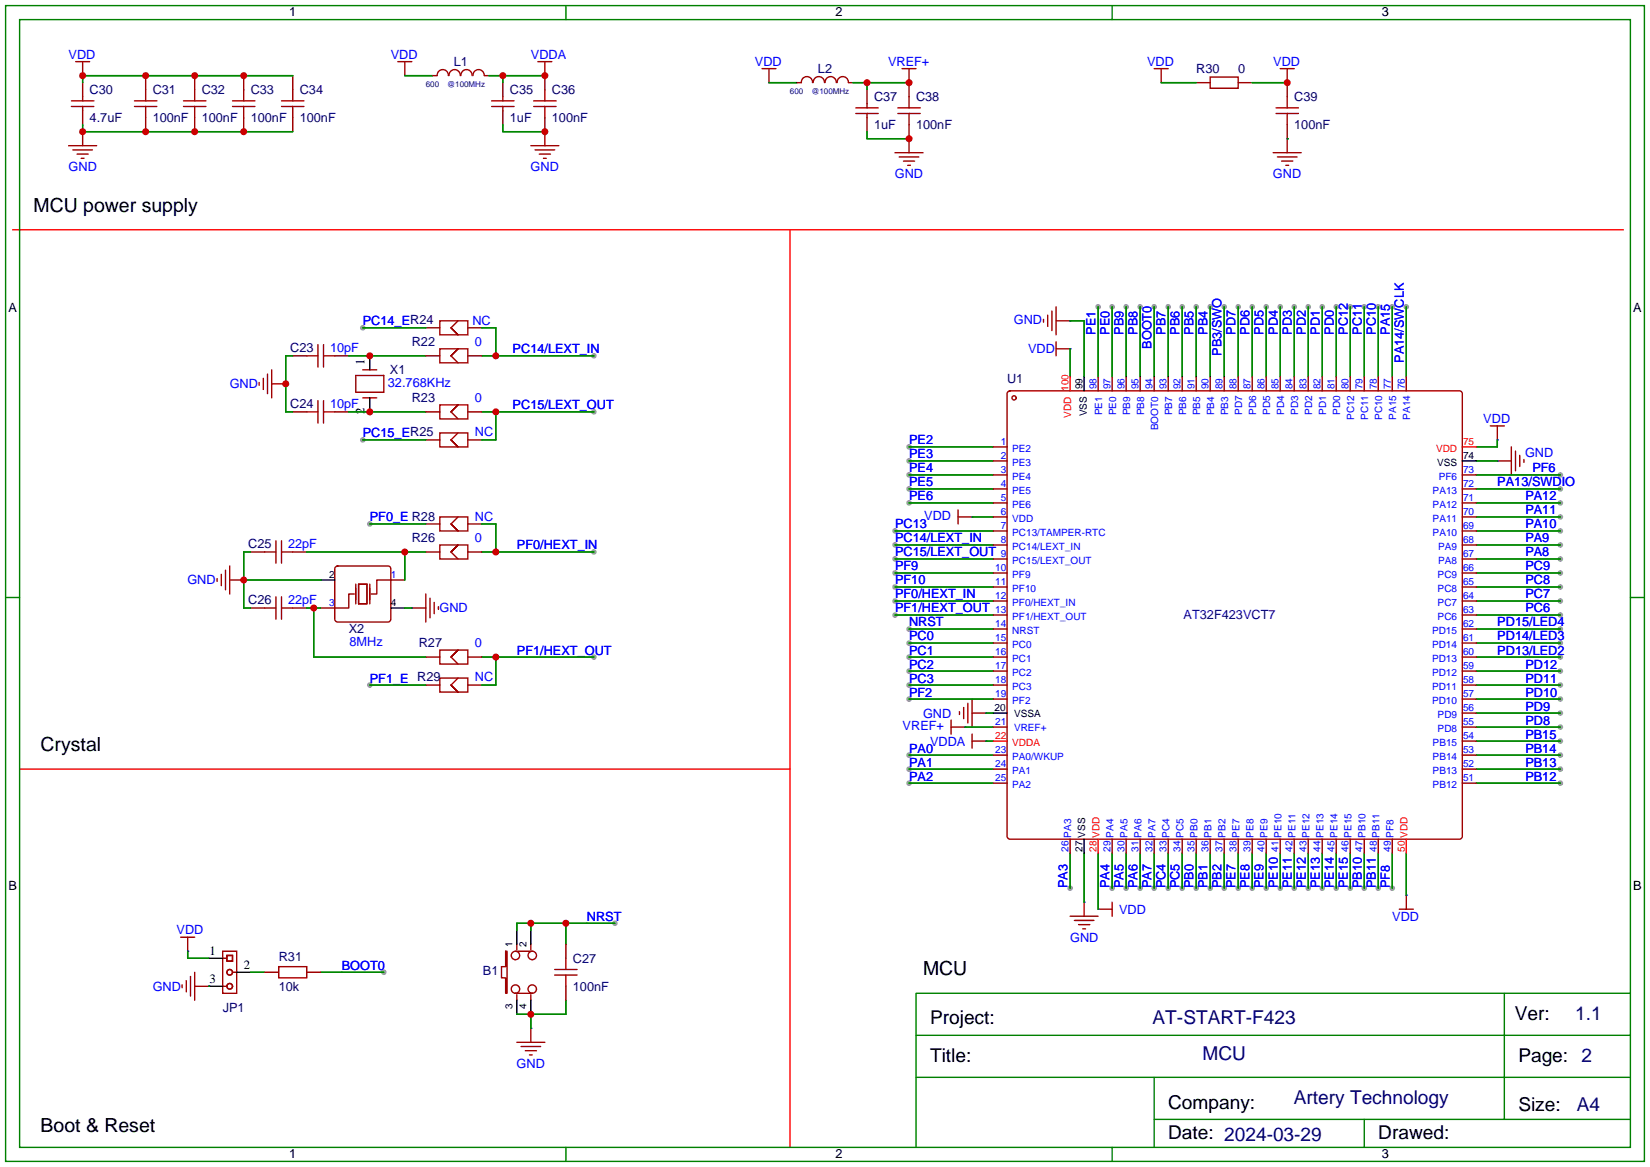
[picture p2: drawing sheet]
<svg xmlns="http://www.w3.org/2000/svg" width="299mm" height="212mm" viewBox="0 0 299 212" stroke-linecap="round" stroke-linejoin="round" font-family="sans-serif">
<g fill="#999">
<circle cx="67.1" cy="124.2" r=".51"/>
<circle cx="67.1" cy="95" r=".51"/>
<circle cx="65.8" cy="79.8" r=".51"/>
<circle cx="65.8" cy="59.4" r=".51"/>
<circle cx="69.6" cy="176.3" r=".51"/>
<circle cx="111.5" cy="167.4" r=".51"/>
<circle cx="107.7" cy="119.1" r=".51"/>
<circle cx="107.7" cy="100.1" r=".51"/>
<circle cx="107.7" cy="74.7" r=".51"/>
<circle cx="107.7" cy="64.5" r=".51"/>
<circle cx="283" cy="106.4" r=".51"/>
<circle cx="283" cy="103.9" r=".51"/>
<circle cx="283" cy="111.5" r=".51"/>
<circle cx="283" cy="109" r=".51"/>
<circle cx="283" cy="119.1" r=".51"/>
<circle cx="283" cy="116.6" r=".51"/>
<circle cx="283" cy="114" r=".51"/>
<circle cx="283" cy="96.3" r=".51"/>
<circle cx="283" cy="88.6" r=".51"/>
<circle cx="283" cy="91.2" r=".51"/>
<circle cx="283" cy="93.7" r=".51"/>
<circle cx="283" cy="98.8" r=".51"/>
<circle cx="283" cy="101.3" r=".51"/>
<circle cx="283" cy="86.1" r=".51"/>
<circle cx="249.9" cy="55.6" r=".51"/>
<circle cx="247.4" cy="55.6" r=".51"/>
<circle cx="244.9" cy="55.6" r=".51"/>
<circle cx="242.3" cy="55.6" r=".51"/>
<circle cx="239.8" cy="55.6" r=".51"/>
<circle cx="237.2" cy="55.6" r=".51"/>
<circle cx="234.7" cy="55.6" r=".51"/>
<circle cx="229.6" cy="55.6" r=".51"/>
<circle cx="227.1" cy="55.6" r=".51"/>
<circle cx="224.5" cy="55.6" r=".51"/>
<circle cx="201.7" cy="55.6" r=".51"/>
<circle cx="199.1" cy="55.6" r=".51"/>
<circle cx="283" cy="131.8" r=".51"/>
<circle cx="214.4" cy="161" r=".51"/>
<circle cx="211.8" cy="161" r=".51"/>
<circle cx="283" cy="129.3" r=".51"/>
<circle cx="283" cy="126.7" r=".51"/>
<circle cx="283" cy="124.2" r=".51"/>
<circle cx="283" cy="121.7" r=".51"/>
<circle cx="162.3" cy="103.9" r=".51"/>
<circle cx="162.3" cy="96.3" r=".51"/>
<circle cx="255" cy="55.6" r=".51"/>
<circle cx="252.5" cy="55.6" r=".51"/>
<circle cx="222" cy="55.6" r=".51"/>
<circle cx="219.5" cy="55.6" r=".51"/>
<circle cx="216.9" cy="55.6" r=".51"/>
<circle cx="214.4" cy="55.6" r=".51"/>
<circle cx="211.8" cy="55.6" r=".51"/>
<circle cx="209.3" cy="55.6" r=".51"/>
<circle cx="206.8" cy="55.6" r=".51"/>
<circle cx="204.2" cy="55.6" r=".51"/>
<circle cx="283" cy="134.4" r=".51"/>
<circle cx="283" cy="136.9" r=".51"/>
<circle cx="283" cy="139.4" r=".51"/>
<circle cx="283" cy="142" r=".51"/>
<circle cx="209.3" cy="161" r=".51"/>
<circle cx="164.8" cy="136.9" r=".51"/>
<circle cx="164.8" cy="139.4" r=".51"/>
<circle cx="164.8" cy="142" r=".51"/>
<circle cx="201.7" cy="161" r=".51"/>
<circle cx="204.2" cy="161" r=".51"/>
<circle cx="206.8" cy="161" r=".51"/>
<circle cx="162.3" cy="98.8" r=".51"/>
<circle cx="162.3" cy="101.3" r=".51"/>
<circle cx="232.2" cy="55.6" r=".51"/>
<circle cx="164.8" cy="91.2" r=".51"/>
<circle cx="164.8" cy="88.6" r=".51"/>
<circle cx="164.8" cy="86.1" r=".51"/>
<circle cx="164.8" cy="83.6" r=".51"/>
<circle cx="164.8" cy="81" r=".51"/>
<circle cx="162.3" cy="106.4" r=".51"/>
<circle cx="164.8" cy="126.7" r=".51"/>
<circle cx="164.8" cy="124.2" r=".51"/>
<circle cx="164.8" cy="121.7" r=".51"/>
<circle cx="164.8" cy="119.1" r=".51"/>
<circle cx="164.8" cy="116.6" r=".51"/>
<circle cx="162.3" cy="109" r=".51"/>
<circle cx="162.3" cy="111.5" r=".51"/>
<circle cx="164.8" cy="114" r=".51"/>
<circle cx="194.1" cy="161" r=".51"/>
<circle cx="252.5" cy="161" r=".51"/>
<circle cx="244.9" cy="161" r=".51"/>
<circle cx="242.3" cy="161" r=".51"/>
<circle cx="239.8" cy="161" r=".51"/>
<circle cx="237.2" cy="161" r=".51"/>
<circle cx="234.7" cy="161" r=".51"/>
<circle cx="232.2" cy="161" r=".51"/>
<circle cx="229.6" cy="161" r=".51"/>
<circle cx="227.1" cy="161" r=".51"/>
<circle cx="224.5" cy="161" r=".51"/>
<circle cx="216.9" cy="161" r=".51"/>
<circle cx="219.5" cy="161" r=".51"/>
<circle cx="222" cy="161" r=".51"/>
<circle cx="247.4" cy="161" r=".51"/>
<circle cx="249.9" cy="161" r=".51"/>
</g>
<g fill="none" stroke="#a10000" stroke-width=".25">
<path d="M13 19.3h4M13 18.3h4M13.7 11.2h2.6M15 11.2v2.5M15 17.5v.8M15 19.3v.8M24.4 19.3h4M24.4 18.3h4M26.4 16.3v2M26.4 19.3v2M33.3 19.3h4M33.3 18.3h4"/>
<path d="M35.3 16.3v2M35.3 19.3v2M42.2 19.3h4M42.2 18.3h4M44.2 16.3v2M44.2 19.3v2M51.1 19.3h4M51.1 18.3h4M53.1 16.3v2M53.1 19.3v2M72.1 11.2h2.6M73.4 11.2v2.5"/>
<path d="M79.3 13.7a1.01 1.01 0 0 1 1-1.1 1.01 1.01 0 0 1 1 1.1M81.4 13.7a1.01 1.01 0 0 1 1-1.1 1.01 1.01 0 0 1 1.1 1.1M83.6 13.7a1.01 1.01 0 0 1 1-1.1 1.01 1.01 0 0 1 1 1.1M85.8 13.7a1.01 1.01 0 0 1 1-1.1 1.01 1.01 0 0 1 1 1.1M89.2 19.3h4M89.2 18.3h4M91.2 17.5v.8M91.2 19.3v.8M96.8 19.3h4M96.8 18.3h4M97.5 11.2h2.6M98.8 11.2v2.5"/>
<path d="M98.8 16.3v2M98.8 19.3v2M138.2 12.4h2.5M139.4 12.4v2.6M145.3 15a1.01 1.01 0 0 1 1-1.1 1.01 1.01 0 0 1 1 1.1M147.5 15a1.01 1.01 0 0 1 1-1.1 1.01 1.01 0 0 1 1 1.1M149.6 15a1.01 1.01 0 0 1 1-1.1 1.01 1.01 0 0 1 1 1.1M151.8 15a1.01 1.01 0 0 1 1-1.1 1.01 1.01 0 0 1 1 1.1M155.2 19.6h4.1M157.2 18.8v.8M162.8 19.6h4.1M163.6 12.4h2.5"/>
<path d="M164.8 12.4v2.6M164.8 17.5v2.1M209.3 12.4h2.5M210.6 12.4v2.6M219.5 14h5v2h-5zM231.4 19.6h4.1M232.2 12.4h2.5M233.4 12.4v2.6M233.4 17.5v2.1M12.4 26.4h5.1M13.2 27.2h3.6M14 27.9h2"/>
<path d="M14.7 28.7h.5M15 23.9v2.5M96.3 26.4h5M97 27.2h3.6M97.8 27.9h2M98.6 28.7h.5M98.8 23.9v2.5M155.2 20.6h4.1M157.2 20.6v.7M162.3 27.7h5.1M162.8 20.6h4.1M163.1 28.4h3.5"/>
<path d="M163.8 29.2h2.1M164.6 30h.5M164.8 20.6v2M164.8 25.1v2.6M230.9 27.7h5.1M231.4 20.6h4.1M231.6 28.4h3.6M232.4 29.2h2M233.2 30h.5M233.4 20.6v2M233.4 25.1v2.6M79.8 58.2h5v2.5h-5z"/>
<path d="M81.8 59.4l1.3 1.3-1.3-1.3M83.1 58.2l-1.3 1.2M189.2 57.9v.5M190 57.2v2M190.8 56.4v3.5M191.5 58.2h2.6M191.5 55.6v5.1M47 69.3v.5M47.8 68.6v2M48.5 67.8v3.6M49.3 69.6h2.5M49.3 67.1v5"/>
<path d="M55.6 64.5h2.1M55.6 74.7h2.1M57.7 62.5v4M57.7 72.6v4.1M58.7 64.5h2M58.7 62.5v4M58.7 72.6v4.1M58.7 74.7h2M64.5 68.1h5.1v3h-5.1zM65.8 67.1h2.5M65.8 72.1h2.5M79.8 78.5h5v2.5h-5z"/>
<path d="M79.8 63.2h5v2.6h-5zM79.8 73.4h5v2.5h-5zM81.8 79.8l1.3 1.2-1.3-1.2M81.8 64.5l1.3-1.3-1.3 1.3M81.8 74.7l1.3-1.3-1.3 1.3M81.8 64.5l1.3 1.3M81.8 74.7l1.3 1.2M83.1 78.5l-1.3 1.3M182.7 71.1l.4-.2h81.8l.3 .5-.1 80.5-.4 .2h-81.8l-.3-.5zM191.5 62v2.5M191.5 63.2h2.6M270.3 77.2h2.5"/>
<path d="M271.5 77.2v2.6M50 98v4.1M51.1 98v4.1M79.8 93.7h5v2.6h-5zM79.8 98.8h5v2.5h-5zM81.8 95l1.3 1.3-1.3-1.3M83.1 93.7l-1.3 1.3M173.7 93.7h2.6M173.7 92.5v2.5M271.5 83.6h2.6M274.1 81v5.1M274.8 81.8v3.5"/>
<path d="M275.6 82.5v2.1M276.4 83.3v.5M39.4 104.9v.5M40.1 104.1v2.1M40.9 103.4v3.5M41.7 105.2h2.5M41.7 102.6v5.1M48 110.2h2M48 100.1h2M50 108.2v4.1M51.1 110.2h2M51.1 108.2v4.1"/>
<path d="M51.1 100.1h2M60.8 102.9l.4-.3 9.4 .1 .3 .4-.1 9.4-.4 .3-9.4-.1-.3-.4zM64.3 107.7h-1.1v2.5h-2.5M64.5 105.9v3.6M65 105.9h1.5v3.6h-1.5zM67.1 105.9v3.6M70.9 105.2h-2.6v2.5h-1M74.7 110.2h2.5M77.2 107.7v5.1M78 108.5v3.5M78.7 109.2v2.1M79.5 110v.5"/>
<path d="M79.8 117.9h5v2.5h-5zM81.8 100.1l1.3-1.3-1.3 1.3M81.8 119.1l1.3-1.2-1.3 1.2M81.8 100.1l1.3 1.2M81.8 119.1l1.3 1.3M79.8 122.9h5v2.6h-5zM81.8 124.2l1.3 1.3-1.3-1.3M83.1 122.9l-1.3 1.3M172.5 131.8h2.5M172.5 130.6v2.5M174 129v.5M174.8 128.3v2"/>
<path d="M175.5 127.5v3.6M176.3 129.3h2.5M176.3 126.7v5.1M176.3 133.1v2.5M176.3 134.4h2.5M32.8 169.9h2.5M33 178.6v.5M33.8 177.8v2M34 169.9v2.6M34.5 177v3.6M35.3 178.8h2.5M35.3 176.3v5.1"/>
<path d="M40.4 172.5h2.5v7.6h-2.5zM40.4 173.7h.7M40.4 178.8h.7M41.1 173.2h1.1v1h-1.1zM42.2 176.3h.7M50.5 175.3h5.1v2h-5.1zM91.7 172.5h.2v7.6h-.2v-2.8h-.8v-2h.8zM93.5 172.5h3M93.7 171.2v1M96.3 171.2v1M100.6 176.8h4M100.6 175.8h4"/>
<path d="M102.6 173.7v2.1M102.6 176.8v2M194.1 166.1h5M194.8 166.9h3.6M195.6 167.6h2M196.3 168.4h.5M196.6 163.6v2.5M199.1 164.8h2.6M201.7 163.6v2.5M253.7 164.8h2.6M255 162.3v2.5M93.5 180.1h3"/>
<path d="M93.7 189h5.1M93.7 180.3v1.1M94.5 189.7h3.5M95.2 190.5h2.1M96 191.3h.5M96.3 180.3v1.1M96.3 186.4v2.6"/>
<circle cx="183.9" cy="72.1" r=".38"/>
<circle cx="41.7" cy="176.3" r=".51"/>
<circle cx="41.7" cy="178.8" r=".51"/>
<circle cx="93.5" cy="179.3" r=".76"/>
<circle cx="93.5" cy="173.2" r=".76"/>
<circle cx="96.5" cy="179.3" r=".76"/>
<circle cx="96.5" cy="173.2" r=".76"/>
</g>
<g fill="none" stroke="#00f" stroke-width=".25">
<path d="M15 13.7h.1M73.4 13.7h.1M98.8 13.7h.1M139.4 15h.1M164.8 15h.1M210.6 15h.1M233.4 15h.1M15 23.9h.1M98.8 23.9h.1M164.8 25.1h.1M233.4 25.1h.1M194.1 58.2h.1"/>
<path d="M51.8 69.6h.1M194.1 63.2h.1M271.5 79.8h.1M176.3 93.7h.1M271.5 83.6h.1M44.2 105.2h.1M74.7 110.2h.1M175 131.8h.1M178.8 129.3h.1M178.8 134.4h.1M34 172.5h.1M37.8 178.8h.1"/>
<path d="M196.6 163.6h.1M199.1 164.8h.1M255 162.3h.1M96.3 186.4h.1"/>
</g>
<g fill="none" stroke="#870000" stroke-width=".25">
<path d="M15 15v2.5M26.4 13.7v2.6M35.3 13.7v2.6M44.2 13.7v2.6M53.1 13.7v2.6M78.5 13.7h.7M87.9 13.7h.7M91.2 15v2.5M98.8 13.7v2.6M144.5 15h.8M153.9 15h.8M157.2 16.3v2.5"/>
<path d="M164.8 15v2.5M216.9 15h2.6M224.5 15h2.6M233.4 15v2.5M15 20.1v2.5M26.4 21.3v2.6M35.3 21.3v2.6M44.2 21.3v2.6M53.1 21.3v2.6M91.2 20.1v2.5M98.8 21.3v2.6M157.2 21.3v2.6"/>
<path d="M164.8 22.6v2.5M233.4 22.6v2.5M77.2 59.4h2.6M84.8 59.4h2.6M53.1 64.5h2.5M53.1 74.7h2.5M60.7 64.5h2.5M60.7 74.7h2.5M77.2 79.8h2.6M77.2 64.5h2.6M77.2 74.7h2.6M84.8 79.8h2.6"/>
<path d="M84.8 64.5h2.6M84.8 74.7h2.6M199.1 68.3v2.6M201.7 68.3v2.6M204.2 68.3v2.6M206.8 68.3v2.6M209.3 68.3v2.6M211.8 68.3v2.6M214.4 68.3v2.6M216.9 68.3v2.6M219.5 68.3v2.6M222 68.3v2.6"/>
<path d="M224.5 68.3v2.6M227.1 68.3v2.6M229.6 68.3v2.6M232.2 68.3v2.6M234.7 68.3v2.6M237.2 68.3v2.6M239.8 68.3v2.6M242.3 68.3v2.6M244.9 68.3v2.6M247.4 68.3v2.6M249.9 68.3v2.6M252.5 68.3v2.6"/>
<path d="M255 68.3v2.6M77.2 95h2.6M84.8 95h2.6M180.1 81h2.5M180.1 83.6h2.5M180.1 86.1h2.5M180.1 88.6h2.5M180.1 91.2h2.5M180.1 93.7h2.5M180.1 96.3h2.5M180.1 98.8h2.5M265.2 86.1h2.5"/>
<path d="M265.2 88.6h2.5M265.2 91.2h2.5M265.2 93.7h2.5M265.2 96.3h2.5M265.2 98.8h2.5M45.5 110.2h2.5M45.5 100.1h2.5M53.1 110.2h2.5M53.1 100.1h2.5M58.2 110.2h2.5M70.9 105.2h2.5M77.2 100.1h2.6"/>
<path d="M77.2 119.1h2.6M84.8 100.1h2.6M84.8 119.1h2.6M180.1 119.1h2.5M180.1 101.3h2.5M180.1 103.9h2.5M180.1 106.4h2.5M180.1 109h2.5M180.1 111.5h2.5M180.1 114h2.5M180.1 116.6h2.5M265.2 119.1h2.5"/>
<path d="M265.2 101.3h2.5M265.2 103.9h2.5M265.2 106.4h2.5M265.2 109h2.5M265.2 111.5h2.5M265.2 114h2.5M265.2 116.6h2.5M77.2 124.2h2.6M84.8 124.2h2.6M180.1 124.2h2.5M180.1 121.7h2.5M180.1 131.8h2.5"/>
<path d="M180.1 136.9h2.5M180.1 139.4h2.5M180.1 126.7h2.5M265.2 124.2h2.5M265.2 121.7h2.5M265.2 131.8h2.5M265.2 136.9h2.5M265.2 139.4h2.5M265.2 134.4h2.5M265.2 129.3h2.5M265.2 126.7h2.5M180.1 142h2.5"/>
<path d="M194.1 152.1v2.6M201.7 152.1v2.6M204.2 152.1v2.6M206.8 152.1v2.6M209.3 152.1v2.6M211.8 152.1v2.6M214.4 152.1v2.6M216.9 152.1v2.6M219.5 152.1v2.6M222 152.1v2.6M224.5 152.1v2.6M227.1 152.1v2.6"/>
<path d="M229.6 152.1v2.6M232.2 152.1v2.6M234.7 152.1v2.6M237.2 152.1v2.6M239.8 152.1v2.6M242.3 152.1v2.6M244.9 152.1v2.6M247.4 152.1v2.6M249.9 152.1v2.6M252.5 152.1v2.6M265.2 142h2.5M48 176.3h2.5"/>
<path d="M55.6 176.3h2.6M102.6 171.2v2.5M102.6 178.8v2.6"/>
</g>
<g fill="none" stroke="#000" stroke-width=".25">
<path d="M67.1 64.5v2.6M67.1 72.1v2.6M196.6 68.3v2.6M265.2 83.6h2.5M58.2 105.2h2.5M70.9 110.2h2.5M180.1 129.3h2.5M196.6 152.1v2.6M37.8 173.7h2.6M37.8 178.8h2.6M42.9 176.3h2.6M93.7 168.7v2.5"/>
<path d="M96.3 168.7v2.5M93.7 181.4v2.5M96.3 181.4v2.5"/>
</g>
<g fill="none" stroke="#008700" stroke-width=".25">
<path d="M53.1 13.7h-38.1v1.3M73.4 13.7h5.1M88.6 13.7h10.2M91.2 13.7v1.3M139.4 15h5.1M154.7 15h10.1M157.2 15v1.3M210.6 15h6.3M227.1 15h6.3M15 22.6v1.3h38.1M91.2 22.6v1.3h7.6M157.2 23.9v1.2h7.6"/>
<path d="M233.4 25.1h.1M65.8 59.4h11.4M87.4 59.4h2.5v5.1M194.1 58.2h2.5v10.1M199.1 55.6v12.7M201.7 55.6v12.7M204.2 55.6v12.7M206.8 55.6v12.7M209.3 55.6v12.7M211.8 55.6v12.7M214.4 55.6v12.7M216.9 55.6v12.7"/>
<path d="M219.5 55.6v12.7M222 55.6v12.7M224.5 55.6v12.7M227.1 55.6v12.7M229.6 55.6v12.7M232.2 55.6v12.7M234.7 55.6v12.7M237.2 55.6v12.7M239.8 55.6v12.7M242.3 55.6v12.7M244.9 55.6v12.7M247.4 55.6v12.7"/>
<path d="M249.9 55.6v12.7M252.5 55.6v12.7M255 55.6v12.7M53.1 64.5h-1.3v10.2h1.3M63.2 74.7h14M63.2 64.5h14M65.8 79.8h11.4M87.4 74.7h20.3M87.4 64.5h20.3M89.9 74.7v5.1h-2.5M194.1 63.2v5.1M271.5 79.8v1.2h-3.8"/>
<path d="M67.1 95h10.1M87.4 95h2.5v5.1M162.3 96.3h17.8M162.3 98.8h17.8M164.8 88.6h15.3M164.8 91.2h15.3M164.8 86.1h15.3M164.8 81h15.3M164.8 83.6h15.3M176.3 93.7h3.8M267.7 96.3h15.3M267.7 88.6h15.3"/>
<path d="M267.7 91.2h15.3M267.7 93.7h15.3M267.7 98.8h15.3M267.7 86.1h15.3M267.7 83.6h3.8M44.2 105.2h14M45.5 100.1h-1.3v10.1h1.3M55.6 100.1h21.6M55.6 110.2h2.6M56.9 110.2v8.9h20.3M73.4 100.1v5.1M73.4 110.2h1.3"/>
<path d="M87.4 100.1h20.3M87.4 119.1h20.3M89.9 119.1v5.1h-2.5M162.3 106.4h17.8M162.3 103.9h17.8M162.3 111.5h17.8M162.3 109h17.8M162.3 101.3h17.8M164.8 119.1h15.3M164.8 116.6h15.3M164.8 114h15.3M267.7 119.1h15.3"/>
<path d="M267.7 106.4h15.3M267.7 103.9h15.3M267.7 111.5h15.3M267.7 109h15.3M267.7 116.6h15.3M267.7 114h15.3M267.7 101.3h15.3M67.1 124.2h10.1M164.8 124.2h15.3M164.8 126.7h15.3M164.8 121.7h15.3M164.8 136.9h15.3"/>
<path d="M164.8 139.4h15.3M175 131.8h5.1M178.8 129.3h1.3M178.8 134.4h1.3M267.7 124.2h15.3M267.7 131.8h15.3M267.7 129.3h15.3M267.7 126.7h15.3M267.7 121.7h15.3M267.7 134.4h15.3M267.7 136.9h15.3M267.7 139.4h15.3"/>
<path d="M164.8 142h15.3M194.1 154.7v6.3M196.6 154.7v8.9M199.1 154.7v10.1M201.7 154.7v6.3M204.2 154.7v6.3M206.8 154.7v6.3M209.3 154.7v6.3M211.8 154.7v6.3M214.4 154.7v6.3M216.9 154.7v6.3M219.5 154.7v6.3"/>
<path d="M222 154.7v6.3M224.5 154.7v6.3M227.1 154.7v6.3M229.6 154.7v6.3M232.2 154.7v6.3M234.7 154.7v6.3M237.2 154.7v6.3M239.8 154.7v6.3M242.3 154.7v6.3M244.9 154.7v6.3M247.4 154.7v6.3M249.9 154.7v6.3"/>
<path d="M252.5 154.7v6.3M255 154.7v7.6M267.7 142h15.3M34 172.5v1.2h3.8M37.8 178.8h.1M45.5 176.3h2.5M58.2 176.3h11.4M96.3 167.4v1.3M102.6 167.4v3.8M111.5 167.4h-17.8v1.3M96.3 183.9v2.5M102.6 181.4v2.5h-8.9"/>
</g>
<path d="M2.3 41.7h292.1M143.3 41.7v166.3M194.1 68.3v2.6M265.2 81h2.5M3.6 139.4h139.7M180.1 134.4h2.5M199.1 152.1v2.6M255 152.1v2.6" fill="none" stroke="#f00" stroke-width=".25"/>
<g fill="none" stroke="#008000" stroke-width=".25">
<path d="M1 1h297.2v209.6h-297.2zM3.6 3.6h292.1v204.4h-292.1zM102.6 1v2.6M201.7 1v2.6M1 108.3h2.6M295.7 108.3h2.5M209.3 195.3v12.7M272.8 180.1v22.8M295.7 195.3h-129.6v12.7M295.7 187.7h-129.6v7.6M295.7 180.1h-129.6v7.6M102.6 208v2.6"/>
<path d="M201.7 208v2.6M209.3 202.9h86.4M247.4 202.9v5.1"/>
</g>
<g fill="#c00">
<circle cx="73.4" cy="100.1" r=".63"/>
<circle cx="56.9" cy="110.2" r=".63"/>
<circle cx="44.2" cy="105.2" r=".63"/>
<circle cx="51.8" cy="69.6" r=".63"/>
<circle cx="67.1" cy="64.5" r=".63"/>
<circle cx="96.3" cy="183.9" r=".63"/>
<circle cx="96.3" cy="167.4" r=".63"/>
<circle cx="102.6" cy="167.4" r=".63"/>
<circle cx="67.1" cy="74.7" r=".63"/>
<circle cx="44.2" cy="13.7" r=".63"/>
<circle cx="35.3" cy="13.7" r=".63"/>
<circle cx="26.4" cy="13.7" r=".63"/>
<circle cx="15" cy="13.7" r=".63"/>
<circle cx="44.2" cy="23.9" r=".63"/>
<circle cx="35.3" cy="23.9" r=".63"/>
<circle cx="26.4" cy="23.9" r=".63"/>
<circle cx="15" cy="23.9" r=".63"/>
<circle cx="98.8" cy="23.9" r=".63"/>
<circle cx="91.2" cy="13.7" r=".63"/>
<circle cx="98.8" cy="13.7" r=".63"/>
<circle cx="157.2" cy="15" r=".63"/>
<circle cx="164.8" cy="15" r=".63"/>
<circle cx="164.8" cy="25.1" r=".63"/>
<circle cx="89.9" cy="119.1" r=".63"/>
<circle cx="89.9" cy="100.1" r=".63"/>
<circle cx="89.9" cy="74.7" r=".63"/>
<circle cx="89.9" cy="64.5" r=".63"/>
<circle cx="233.4" cy="15" r=".63"/>
</g>
<g font-size="3.5">
<text x="6.1" y="38.4">MCU power supply</text>
<text x="7.4" y="136.2">Crystal</text>
<text x="167.4" y="176.8">MCU</text>
<text x="168.7" y="185.7">Project:</text>
<text x="274.7" y="184.9">Ver:</text>
<text x="168.7" y="192.6">Title:</text>
<text x="275.3" y="192.6">Page: 2</text>
<text x="211.8" y="201">Company:</text>
<text x="275.3" y="201.4">Size:</text>
<text x="7.4" y="205.3">Boot &amp; Reset</text>
<text x="211.8" y="206.5">Date: 2024-03-29</text>
<text x="249.9" y="206.5">Drawed:</text>
</g>
<g font-size="3.5" fill="#000080">
<text x="209" y="185.7">AT-START-F423</text>
<text x="285.6" y="184.9">1.1</text>
<text x="218.1" y="192.1">MCU</text>
<text x="234.6" y="200.2">Artery Technology</text>
<text x="285.9" y="201.4">A4</text>
</g>
<g font-size="2.3">
<text x="52.4" y="3">1</text>
<text x="151.5" y="3">2</text>
<text x="250.6" y="3">3</text>
<text x="1.5" y="56.6">A</text>
<text x="296.2" y="56.6">A</text>
<text x="66.1" y="66.2" transform="rotate(-90 66.1 66.2)">1</text>
<text x="66.1" y="75" transform="rotate(-90 66.1 75)">2</text>
<text x="1.5" y="161.4">B</text>
<text x="296.2" y="161.4">B</text>
<text x="38" y="173.2">1</text>
<text x="38" y="178.3">3</text>
<text x="44.2" y="175.8">2</text>
<text x="52.4" y="210">1</text>
<text x="151.5" y="210">2</text>
<text x="250.6" y="210">3</text>
</g>
<g font-size="2.3" fill="#00f">
<text x="12.4" y="10.7">VDD</text>
<text x="70.9" y="10.7">VDD</text>
<text x="96.3" y="10.7">VDDA</text>
<text x="136.9" y="12">VDD</text>
<text x="161" y="12">VREF+</text>
<text x="208" y="12">VDD</text>
<text x="230.9" y="12">VDD</text>
<text x="12.4" y="31">GND</text>
<text x="96.2" y="31">GND</text>
<text x="162.3" y="32.3">GND</text>
<text x="230.8" y="32.3">GND</text>
<text x="65.8" y="59">PC14_ER24</text>
<text x="85.7" y="58.9">NC</text>
<text x="183.8" y="58.7">GND</text>
<text x="59.9" y="63.8">10pF</text>
<text x="86.1" y="62.8">0</text>
<text x="93" y="64.1">PC14/LEXT_IN</text>
<text x="186.4" y="64.1">VDD</text>
<text x="198.7" y="60.7" transform="rotate(-90 198.7 60.7)">PE1</text>
<text x="201.2" y="60.7" transform="rotate(-90 201.2 60.7)">PE0</text>
<text x="203.8" y="60.7" transform="rotate(-90 203.8 60.7)">PB9</text>
<text x="206.3" y="60.7" transform="rotate(-90 206.3 60.7)">PB8</text>
<text x="208.8" y="63.2" transform="rotate(-90 208.8 63.2)">BOOT0</text>
<text x="211.4" y="60.7" transform="rotate(-90 211.4 60.7)">PB7</text>
<text x="213.9" y="60.7" transform="rotate(-90 213.9 60.7)">PB6</text>
<text x="216.5" y="60.7" transform="rotate(-90 216.5 60.7)">PB5</text>
<text x="219" y="60.7" transform="rotate(-90 219 60.7)">PB4</text>
<text x="221.5" y="64.5" transform="rotate(-90 221.5 64.5)">PB3/SWO</text>
<text x="224.1" y="60.7" transform="rotate(-90 224.1 60.7)">PD7</text>
<text x="226.6" y="60.7" transform="rotate(-90 226.6 60.7)">PD6</text>
<text x="229.2" y="60.7" transform="rotate(-90 229.2 60.7)">PD5</text>
<text x="231.7" y="60.7" transform="rotate(-90 231.7 60.7)">PD4</text>
<text x="234.2" y="60.7" transform="rotate(-90 234.2 60.7)">PD3</text>
<text x="236.8" y="60.7" transform="rotate(-90 236.8 60.7)">PD2</text>
<text x="239.3" y="60.7" transform="rotate(-90 239.3 60.7)">PD1</text>
<text x="241.9" y="60.7" transform="rotate(-90 241.9 60.7)">PD0</text>
<text x="244.4" y="60.7" transform="rotate(-90 244.4 60.7)">PC12</text>
<text x="246.9" y="60.7" transform="rotate(-90 246.9 60.7)">PC11</text>
<text x="249.5" y="60.7" transform="rotate(-90 249.5 60.7)">PC10</text>
<text x="252" y="60.7" transform="rotate(-90 252 60.7)">PA15</text>
<text x="254.6" y="65.8" transform="rotate(-90 254.6 65.8)">PA14/SWCLK</text>
<text x="41.7" y="70.4">GND</text>
<text x="70.3" y="70.1">32.768KHz</text>
<text x="59.9" y="74">10pF</text>
<text x="86.1" y="72.9">0</text>
<text x="93" y="74.2">PC15/LEXT_OUT</text>
<text x="269" y="76.8">VDD</text>
<text x="65.8" y="79.3">PC15_ER25</text>
<text x="86.1" y="79">NC</text>
<text x="164.8" y="83.1">PE3</text>
<text x="164.8" y="80.6">PE2</text>
<text x="276.6" y="82.9">GND</text>
<text x="164.8" y="88.2">PE5</text>
<text x="164.8" y="85.6">PE4</text>
<text x="271.5" y="88.2">PA13/SWDIO</text>
<text x="277.9" y="85.6">PF6</text>
<text x="67.1" y="94.5">PF0_E R28</text>
<text x="86.1" y="94.5">NC</text>
<text x="162.3" y="95.8">PC13</text>
<text x="164.8" y="90.7">PE6</text>
<text x="167.6" y="94.3">VDD</text>
<text x="276.6" y="95.8">PA10</text>
<text x="276.6" y="90.7">PA12</text>
<text x="276.6" y="93.3">PA11</text>
<text x="52.2" y="99.4">22pF</text>
<text x="86.1" y="98.3">0</text>
<text x="93.7" y="99.6">PF0/HEXT_IN</text>
<text x="162.3" y="98.3">PC14/LEXT_IN</text>
<text x="162.3" y="100.9">PC15/LEXT_OUT</text>
<text x="276.6" y="98.3">PA9</text>
<text x="276.6" y="100.9">PA8</text>
<text x="34" y="106">GND</text>
<text x="162.3" y="103.4">PF9</text>
<text x="162.3" y="106">PF10</text>
<text x="276.6" y="106">PC8</text>
<text x="276.6" y="103.4">PC9</text>
<text x="52.2" y="109.5">22pF</text>
<text x="79.7" y="111">GND</text>
<text x="162.3" y="108.5">PF0/HEXT_IN</text>
<text x="162.3" y="111">PF1/HEXT_OUT</text>
<text x="164.8" y="113.6">NRST</text>
<text x="271.5" y="113.6">PD15/LED4</text>
<text x="276.6" y="111">PC6</text>
<text x="276.6" y="108.5">PC7</text>
<text x="63.4" y="117.1">8MHz</text>
<text x="86.1" y="117.4">0</text>
<text x="93.7" y="118.7">PF1/HEXT_OUT</text>
<text x="164.8" y="118.7">PC1</text>
<text x="164.8" y="116.1">PC0</text>
<text x="271.5" y="118.7">PD13/LED2</text>
<text x="271.5" y="116.1">PD14/LED3</text>
<text x="67.1" y="123.7">PF1_E R29</text>
<text x="86.1" y="123.5">NC</text>
<text x="164.8" y="123.7">PC3</text>
<text x="164.8" y="121.2">PC2</text>
<text x="276.6" y="123.7">PD11</text>
<text x="276.6" y="121.2">PD12</text>
<text x="164.8" y="126.3">PF2</text>
<text x="167.4" y="130.1">GND</text>
<text x="276.6" y="131.4">PD8</text>
<text x="276.6" y="128.8">PD9</text>
<text x="276.6" y="126.3">PD10</text>
<text x="163.7" y="132.4">VREF+</text>
<text x="164.8" y="136.4">PA0</text>
<text x="168.7" y="135.2">VDDA</text>
<text x="276.6" y="133.9">PB15</text>
<text x="276.6" y="136.4">PB14</text>
<text x="164.8" y="139">PA1</text>
<text x="164.8" y="141.5">PA2</text>
<text x="276.6" y="139">PB13</text>
<text x="276.6" y="141.5">PB12</text>
<text x="193.6" y="161" transform="rotate(-90 193.6 161)">PA3</text>
<text x="201.2" y="161" transform="rotate(-90 201.2 161)">PA4</text>
<text x="203.8" y="161" transform="rotate(-90 203.8 161)">PA5</text>
<text x="206.3" y="161" transform="rotate(-90 206.3 161)">PA6</text>
<text x="208.8" y="161" transform="rotate(-90 208.8 161)">PA7</text>
<text x="211.4" y="161" transform="rotate(-90 211.4 161)">PC4</text>
<text x="213.9" y="161" transform="rotate(-90 213.9 161)">PC5</text>
<text x="216.5" y="161" transform="rotate(-90 216.5 161)">PB0</text>
<text x="219" y="161" transform="rotate(-90 219 161)">PB1</text>
<text x="221.5" y="161" transform="rotate(-90 221.5 161)">PB2</text>
<text x="224.1" y="161" transform="rotate(-90 224.1 161)">PE7</text>
<text x="226.6" y="161" transform="rotate(-90 226.6 161)">PE8</text>
<text x="229.2" y="161" transform="rotate(-90 229.2 161)">PE9</text>
<text x="231.7" y="161" transform="rotate(-90 231.7 161)">PE10</text>
<text x="234.2" y="161" transform="rotate(-90 234.2 161)">PE11</text>
<text x="236.8" y="161" transform="rotate(-90 236.8 161)">PE12</text>
<text x="239.3" y="161" transform="rotate(-90 239.3 161)">PE13</text>
<text x="241.9" y="161" transform="rotate(-90 241.9 161)">PE14</text>
<text x="244.4" y="161" transform="rotate(-90 244.4 161)">PE15</text>
<text x="246.9" y="161" transform="rotate(-90 246.9 161)">PB10</text>
<text x="249.5" y="161" transform="rotate(-90 249.5 161)">PB11</text>
<text x="252" y="161" transform="rotate(-90 252 161)">PF8</text>
<text x="106.4" y="167">NRST</text>
<text x="202.9" y="165.7">VDD</text>
<text x="252.5" y="166.9">VDD</text>
<text x="32" y="169.3">VDD</text>
<text x="194.1" y="170.7">GND</text>
<text x="27.7" y="179.6">GND</text>
<text x="62" y="175.9">BOOT0</text>
<text x="93.7" y="193.6">GND</text>
</g>
<g font-size="2.3" fill="#000080">
<text x="82.3" y="12">L1</text>
<text x="16.3" y="17.1">C30</text>
<text x="27.7" y="17.1">C31</text>
<text x="36.6" y="17.1">C32</text>
<text x="45.5" y="17.1">C33</text>
<text x="54.4" y="17.1">C34</text>
<text x="92.5" y="17.1">C35</text>
<text x="100.1" y="17.1">C36</text>
<text x="148.3" y="13.3">L2</text>
<text x="216.9" y="13.3">R30</text>
<text x="224.5" y="13.3">0</text>
<text x="16.3" y="22.1">4.7uF</text>
<text x="27.7" y="22.1">100nF</text>
<text x="36.6" y="22.1">100nF</text>
<text x="45.5" y="22.1">100nF</text>
<text x="54.4" y="22.1">100nF</text>
<text x="92.5" y="22.1">1uF</text>
<text x="100.1" y="22.1">100nF</text>
<text x="158.5" y="18.3">C37</text>
<text x="158.5" y="23.4">1uF</text>
<text x="166.1" y="18.3">C38</text>
<text x="166.1" y="23.4">100nF</text>
<text x="234.7" y="18.3">C39</text>
<text x="234.7" y="23.4">100nF</text>
<text x="52.6" y="63.8">C23</text>
<text x="74.7" y="62.8">R22</text>
<text x="70.7" y="67.8">X1</text>
<text x="182.6" y="69.4">U1</text>
<text x="52.6" y="74">C24</text>
<text x="74.7" y="72.9">R23</text>
<text x="45" y="99.4">C25</text>
<text x="74.7" y="98.3">R26</text>
<text x="45" y="109.5">C26</text>
<text x="63.2" y="114.9">X2</text>
<text x="75.9" y="117.4">R27</text>
<text x="50.5" y="174.3">R31</text>
<text x="50.5" y="179.6">10k</text>
<text x="87.6" y="176.8">B1</text>
<text x="103.9" y="174.5">C27</text>
<text x="103.9" y="179.6">100nF</text>
<text x="40.4" y="183.4">JP1</text>
</g>
<text font-size="2.3" fill="#009" x="214.6" y="112.3">AT32F423VCT7</text>
<g font-size="1.8" fill="#f00">
<text x="193.8" y="70.9" transform="rotate(-90 193.8 70.9)">100</text>
<text x="194.3" y="75.7" transform="rotate(-90 194.3 75.7)">VDD</text>
<text x="260.4" y="82">VDD</text>
<text x="265.3" y="80.7">75</text>
<text x="180.5" y="134.1">22</text>
<text x="183.6" y="135.3">VDDA</text>
<text x="198.8" y="154.4" transform="rotate(-90 198.8 154.4)">28</text>
<text x="199.4" y="151.9" transform="rotate(-90 199.4 151.9)">VDD</text>
<text x="254.7" y="154.4" transform="rotate(-90 254.7 154.4)">50</text>
<text x="255.2" y="151.9" transform="rotate(-90 255.2 151.9)">VDD</text>
</g>
<g font-size="1.8">
<text x="196.3" y="70.6" transform="rotate(-90 196.3 70.6)">99</text>
<text x="197.1" y="75.5" transform="rotate(-90 197.1 75.5)">VSS</text>
<text x="265.3" y="83.3">74</text>
<text x="260.6" y="84.5">VSS</text>
<text x="59.7" y="104.8">2</text>
<text x="70.9" y="109.9">4</text>
<text x="180.4" y="129">20</text>
<text x="183.9" y="130">VSSA</text>
<text x="196.3" y="154.4" transform="rotate(-90 196.3 154.4)">27</text>
<text x="196.8" y="151.9" transform="rotate(-90 196.8 151.9)">VSS</text>
<text x="92.9" y="171.7" transform="rotate(-90 92.9 171.7)">1</text>
<text x="95.5" y="171.7" transform="rotate(-90 95.5 171.7)">2</text>
<text x="92.9" y="182.9" transform="rotate(-90 92.9 182.9)">3</text>
<text x="95.5" y="182.9" transform="rotate(-90 95.5 182.9)">4</text>
</g>
<g font-size="1.8" fill="#00f">
<text x="198.8" y="70.6" transform="rotate(-90 198.8 70.6)">98</text>
<text x="201.4" y="70.6" transform="rotate(-90 201.4 70.6)">97</text>
<text x="203.9" y="70.6" transform="rotate(-90 203.9 70.6)">96</text>
<text x="206.5" y="70.6" transform="rotate(-90 206.5 70.6)">95</text>
<text x="209" y="70.6" transform="rotate(-90 209 70.6)">94</text>
<text x="211.5" y="70.6" transform="rotate(-90 211.5 70.6)">93</text>
<text x="214.1" y="70.6" transform="rotate(-90 214.1 70.6)">92</text>
<text x="216.6" y="70.6" transform="rotate(-90 216.6 70.6)">91</text>
<text x="219.2" y="70.6" transform="rotate(-90 219.2 70.6)">90</text>
<text x="221.7" y="70.6" transform="rotate(-90 221.7 70.6)">89</text>
<text x="224.2" y="70.6" transform="rotate(-90 224.2 70.6)">88</text>
<text x="226.8" y="70.6" transform="rotate(-90 226.8 70.6)">87</text>
<text x="229.3" y="70.6" transform="rotate(-90 229.3 70.6)">86</text>
<text x="231.9" y="70.6" transform="rotate(-90 231.9 70.6)">85</text>
<text x="234.4" y="70.6" transform="rotate(-90 234.4 70.6)">84</text>
<text x="236.9" y="70.6" transform="rotate(-90 236.9 70.6)">83</text>
<text x="239.5" y="70.6" transform="rotate(-90 239.5 70.6)">82</text>
<text x="242" y="70.6" transform="rotate(-90 242 70.6)">81</text>
<text x="244.6" y="70.6" transform="rotate(-90 244.6 70.6)">80</text>
<text x="247.1" y="70.6" transform="rotate(-90 247.1 70.6)">79</text>
<text x="249.6" y="70.6" transform="rotate(-90 249.6 70.6)">78</text>
<text x="252.2" y="70.6" transform="rotate(-90 252.2 70.6)">77</text>
<text x="254.7" y="70.6" transform="rotate(-90 254.7 70.6)">76</text>
<text x="199.9" y="75.3" transform="rotate(-90 199.9 75.3)">PE1</text>
<text x="202.4" y="75.3" transform="rotate(-90 202.4 75.3)">PE0</text>
<text x="204.9" y="75.3" transform="rotate(-90 204.9 75.3)">PB9</text>
<text x="207.5" y="75.3" transform="rotate(-90 207.5 75.3)">PB8</text>
<text x="212.6" y="75.3" transform="rotate(-90 212.6 75.3)">PB7</text>
<text x="215.1" y="75.3" transform="rotate(-90 215.1 75.3)">PB6</text>
<text x="217.6" y="75.3" transform="rotate(-90 217.6 75.3)">PB5</text>
<text x="220.2" y="75.3" transform="rotate(-90 220.2 75.3)">PB4</text>
<text x="222.7" y="75.3" transform="rotate(-90 222.7 75.3)">PB3</text>
<text x="225.3" y="75.2" transform="rotate(-90 225.3 75.2)">PD7</text>
<text x="227.8" y="75.2" transform="rotate(-90 227.8 75.2)">PD6</text>
<text x="230.3" y="75.2" transform="rotate(-90 230.3 75.2)">PD5</text>
<text x="232.9" y="75.2" transform="rotate(-90 232.9 75.2)">PD4</text>
<text x="235.4" y="75.2" transform="rotate(-90 235.4 75.2)">PD3</text>
<text x="238" y="75.2" transform="rotate(-90 238 75.2)">PD2</text>
<text x="240.5" y="75.2" transform="rotate(-90 240.5 75.2)">PD1</text>
<text x="243" y="75.2" transform="rotate(-90 243 75.2)">PD0</text>
<text x="245.6" y="76.2" transform="rotate(-90 245.6 76.2)">PC12</text>
<text x="248.1" y="76.2" transform="rotate(-90 248.1 76.2)">PC11</text>
<text x="250.7" y="76.2" transform="rotate(-90 250.7 76.2)">PC10</text>
<text x="253.2" y="76.1" transform="rotate(-90 253.2 76.1)">PA15</text>
<text x="255.7" y="76.1" transform="rotate(-90 255.7 76.1)">PA14</text>
<text x="181.5" y="80.7">1</text>
<text x="181.5" y="83.3">2</text>
<text x="183.6" y="82">PE2</text>
<text x="210" y="78" transform="rotate(-90 210 78)">BOOT0</text>
<text x="181.5" y="85.8">3</text>
<text x="181.5" y="88.3">4</text>
<text x="183.6" y="84.5">PE3</text>
<text x="183.6" y="87.1">PE4</text>
<text x="183.6" y="89.6">PE5</text>
<text x="259.8" y="89.6">PA13</text>
<text x="260.9" y="87.1">PF6</text>
<text x="265.3" y="88.3">72</text>
<text x="265.3" y="85.8">73</text>
<text x="181.5" y="90.9">5</text>
<text x="181.5" y="93.4">6</text>
<text x="181.5" y="96">7</text>
<text x="183.6" y="92.1">PE6</text>
<text x="183.6" y="94.7">VDD</text>
<text x="259.8" y="94.7">PA11</text>
<text x="259.8" y="92.1">PA12</text>
<text x="265.3" y="96">69</text>
<text x="265.3" y="93.4">70</text>
<text x="265.3" y="90.9">71</text>
<text x="181.5" y="98.5">8</text>
<text x="181.5" y="101">9</text>
<text x="183.6" y="97.2">PC13/TAMPER-RTC</text>
<text x="183.6" y="99.8">PC14/LEXT_IN</text>
<text x="259.8" y="97.2">PA10</text>
<text x="260.8" y="99.8">PA9</text>
<text x="265.3" y="101">67</text>
<text x="265.3" y="98.5">68</text>
<text x="70.9" y="104.8">1</text>
<text x="180.5" y="103.6">10</text>
<text x="180.5" y="106.1">11</text>
<text x="183.6" y="102.3">PC15/LEXT_OUT</text>
<text x="183.6" y="104.8">PF9</text>
<text x="183.6" y="107.4">PF10</text>
<text x="260.7" y="107.4">PC8</text>
<text x="260.7" y="104.8">PC9</text>
<text x="260.8" y="102.3">PA8</text>
<text x="265.3" y="106.1">65</text>
<text x="265.3" y="103.6">66</text>
<text x="59.7" y="109.9">3</text>
<text x="180.5" y="108.7">12</text>
<text x="180.5" y="111.2">13</text>
<text x="180.5" y="113.7">14</text>
<text x="183.6" y="109.9">PF0/HEXT_IN</text>
<text x="183.6" y="112.5">PF1/HEXT_OUT</text>
<text x="260.7" y="112.5">PC6</text>
<text x="260.7" y="109.9">PC7</text>
<text x="265.3" y="113.7">62</text>
<text x="265.3" y="111.2">63</text>
<text x="265.3" y="108.7">64</text>
<text x="180.5" y="116.3">15</text>
<text x="180.5" y="118.8">16</text>
<text x="183.6" y="115">NRST</text>
<text x="183.6" y="117.5">PC0</text>
<text x="259.7" y="117.5">PD14</text>
<text x="259.7" y="115">PD15</text>
<text x="265.3" y="118.8">60</text>
<text x="265.3" y="116.3">61</text>
<text x="180.5" y="121.4">17</text>
<text x="180.5" y="123.9">18</text>
<text x="183.6" y="120.1">PC1</text>
<text x="183.6" y="122.6">PC2</text>
<text x="183.6" y="125.2">PC3</text>
<text x="259.7" y="125.2">PD11</text>
<text x="259.7" y="122.6">PD12</text>
<text x="259.7" y="120.1">PD13</text>
<text x="265.3" y="123.9">58</text>
<text x="265.3" y="121.4">59</text>
<text x="180.5" y="131.5">21</text>
<text x="180.5" y="126.4">19</text>
<text x="183.6" y="127.7">PF2</text>
<text x="259.7" y="127.7">PD10</text>
<text x="260.7" y="130.2">PD9</text>
<text x="265.3" y="131.5">55</text>
<text x="265.3" y="129">56</text>
<text x="265.3" y="126.4">57</text>
<text x="180.5" y="136.6">23</text>
<text x="183.6" y="137.9">PA0/WKUP</text>
<text x="183.9" y="132.6">VREF+</text>
<text x="259.8" y="137.9">PB14</text>
<text x="259.8" y="135.3">PB15</text>
<text x="260.7" y="132.8">PD8</text>
<text x="265.3" y="136.6">53</text>
<text x="265.3" y="134.1">54</text>
<text x="180.5" y="139.1">24</text>
<text x="180.5" y="141.7">25</text>
<text x="183.6" y="140.4">PA1</text>
<text x="183.6" y="142.9">PA2</text>
<text x="259.8" y="142.9">PB12</text>
<text x="259.8" y="140.4">PB13</text>
<text x="265.3" y="141.7">51</text>
<text x="265.3" y="139.1">52</text>
<text x="193.8" y="154.4" transform="rotate(-90 193.8 154.4)">26</text>
<text x="194.3" y="151.9" transform="rotate(-90 194.3 151.9)">PA3</text>
<text x="201.4" y="154.4" transform="rotate(-90 201.4 154.4)">29</text>
<text x="201.9" y="151.9" transform="rotate(-90 201.9 151.9)">PA4</text>
<text x="203.9" y="154.4" transform="rotate(-90 203.9 154.4)">30</text>
<text x="204.4" y="151.9" transform="rotate(-90 204.4 151.9)">PA5</text>
<text x="206.5" y="154.4" transform="rotate(-90 206.5 154.4)">31</text>
<text x="207" y="151.9" transform="rotate(-90 207 151.9)">PA6</text>
<text x="209" y="154.4" transform="rotate(-90 209 154.4)">32</text>
<text x="209.5" y="151.9" transform="rotate(-90 209.5 151.9)">PA7</text>
<text x="211.5" y="154.4" transform="rotate(-90 211.5 154.4)">33</text>
<text x="212.1" y="151.9" transform="rotate(-90 212.1 151.9)">PC4</text>
<text x="214.1" y="154.4" transform="rotate(-90 214.1 154.4)">34</text>
<text x="214.6" y="151.9" transform="rotate(-90 214.6 151.9)">PC5</text>
<text x="216.6" y="154.4" transform="rotate(-90 216.6 154.4)">35</text>
<text x="217.1" y="151.9" transform="rotate(-90 217.1 151.9)">PB0</text>
<text x="219.2" y="154.4" transform="rotate(-90 219.2 154.4)">36</text>
<text x="219.7" y="151.9" transform="rotate(-90 219.7 151.9)">PB1</text>
<text x="221.7" y="154.4" transform="rotate(-90 221.7 154.4)">37</text>
<text x="222.2" y="151.9" transform="rotate(-90 222.2 151.9)">PB2</text>
<text x="224.2" y="154.4" transform="rotate(-90 224.2 154.4)">38</text>
<text x="224.8" y="151.9" transform="rotate(-90 224.8 151.9)">PE7</text>
<text x="226.8" y="154.4" transform="rotate(-90 226.8 154.4)">39</text>
<text x="227.3" y="151.9" transform="rotate(-90 227.3 151.9)">PE8</text>
<text x="229.3" y="154.4" transform="rotate(-90 229.3 154.4)">40</text>
<text x="229.8" y="151.9" transform="rotate(-90 229.8 151.9)">PE9</text>
<text x="231.9" y="154.4" transform="rotate(-90 231.9 154.4)">41</text>
<text x="232.4" y="151.9" transform="rotate(-90 232.4 151.9)">PE10</text>
<text x="234.4" y="154.4" transform="rotate(-90 234.4 154.4)">42</text>
<text x="234.9" y="151.9" transform="rotate(-90 234.9 151.9)">PE11</text>
<text x="236.9" y="154.4" transform="rotate(-90 236.9 154.4)">43</text>
<text x="237.5" y="151.9" transform="rotate(-90 237.5 151.9)">PE12</text>
<text x="239.5" y="154.4" transform="rotate(-90 239.5 154.4)">44</text>
<text x="240" y="151.9" transform="rotate(-90 240 151.9)">PE13</text>
<text x="242" y="154.4" transform="rotate(-90 242 154.4)">45</text>
<text x="242.5" y="151.9" transform="rotate(-90 242.5 151.9)">PE14</text>
<text x="244.6" y="154.4" transform="rotate(-90 244.6 154.4)">46</text>
<text x="245.1" y="151.9" transform="rotate(-90 245.1 151.9)">PE15</text>
<text x="247.1" y="154.4" transform="rotate(-90 247.1 154.4)">47</text>
<text x="247.6" y="151.9" transform="rotate(-90 247.6 151.9)">PB10</text>
<text x="249.6" y="154.4" transform="rotate(-90 249.6 154.4)">48</text>
<text x="250.2" y="151.9" transform="rotate(-90 250.2 151.9)">PB11</text>
<text x="252.2" y="154.4" transform="rotate(-90 252.2 154.4)">49</text>
<text x="252.7" y="151.9" transform="rotate(-90 252.7 151.9)">PF8</text>
</g>
<g font-size="1.5" fill="#000080">
<text x="77.2" y="15.8">600</text>
<text x="81.1" y="15.8">@100MHz</text>
<text x="143.3" y="17.1">600</text>
<text x="147.1" y="17.1">@100MHz</text>
</g>
</svg>
